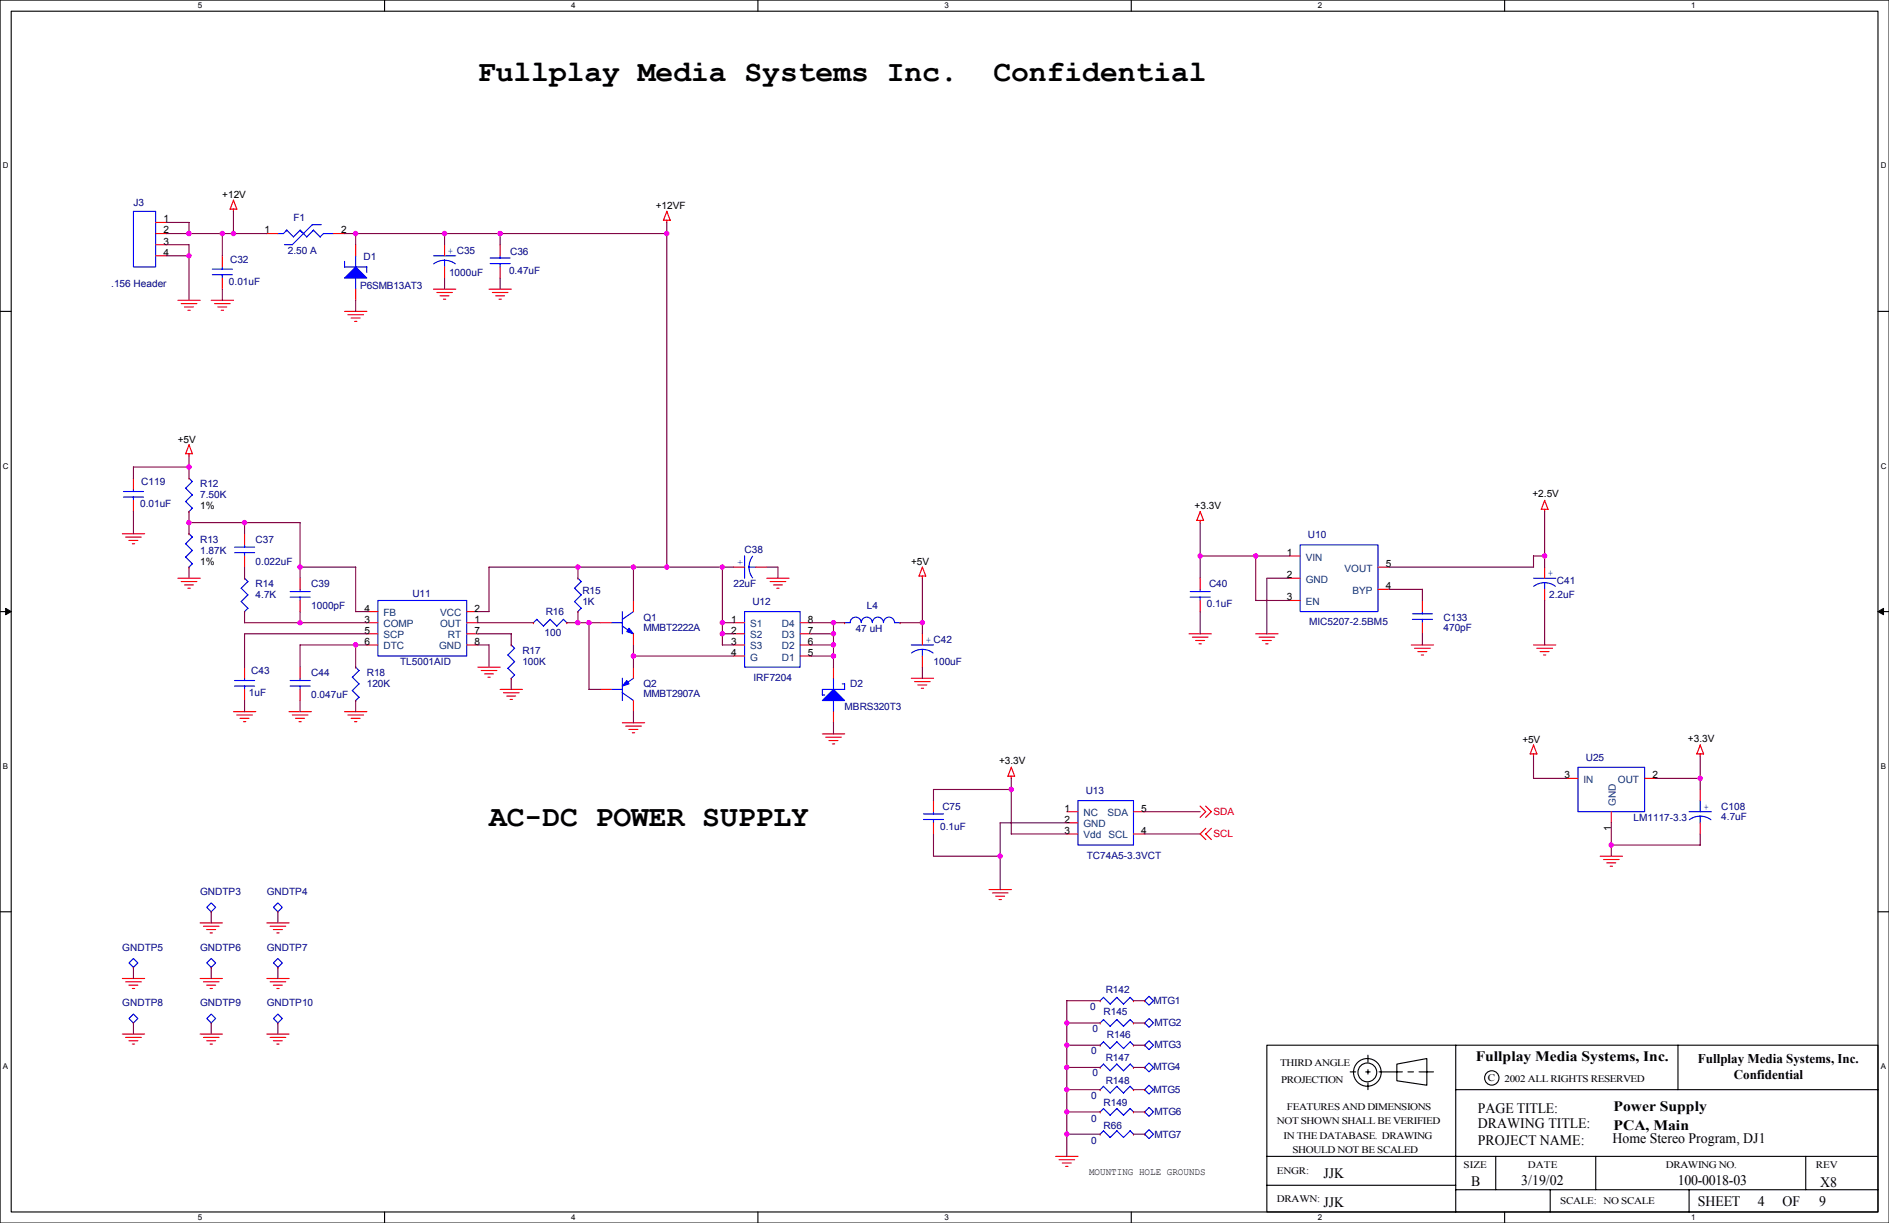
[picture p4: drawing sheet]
<svg xmlns="http://www.w3.org/2000/svg" width="432mm" height="279mm" viewBox="0 0 432 279" stroke-linecap="round" stroke-linejoin="round" font-family="sans-serif">
<path d="M0 0h431.8v279.4h-431.8zM2.6 2.6h426.7v274.3h-426.7z" fill="none" stroke="#000" stroke-width=".25"/>
<g fill="#fff">
<path d="M45.2 .3h1v2h-1z"/>
<path d="M45.2 277.1h1v2.1h-1z"/>
</g>
<path d="M87.9 0v2.6M87.9 276.9v2.5" fill="none" stroke="#000" stroke-width=".25"/>
<g fill="#fff">
<path d="M130.6 .3h1v2h-1z"/>
<path d="M130.6 277.1h1v2.1h-1z"/>
</g>
<path d="M173.2 0v2.6M173.2 276.9v2.5" fill="none" stroke="#000" stroke-width=".25"/>
<g fill="#fff">
<path d="M215.9 .3h1v2h-1z"/>
<path d="M215.9 277.1h1v2.1h-1z"/>
</g>
<path d="M258.6 0v2.6M258.6 276.9v2.5" fill="none" stroke="#000" stroke-width=".25"/>
<g fill="#fff">
<path d="M301.3 .3h1v2h-1z"/>
<path d="M301.3 277.1h1v2.1h-1z"/>
</g>
<path d="M343.9 0v2.6M343.9 276.9v2.5" fill="none" stroke="#000" stroke-width=".25"/>
<g fill="#fff">
<path d="M386.6 .3h1v2h-1z"/>
<path d="M386.6 277.1h1v2.1h-1z"/>
<path d="M.7 36.9h1.2v2h-1.2z"/>
<path d="M429.9 36.9h1.3v2h-1.3z"/>
<path d="M.7 105.4h1.2v2.1h-1.2z"/>
<path d="M429.9 105.4h1.3v2.1h-1.3z"/>
</g>
<path d="M0 71.1h2.6M429.3 71.1h2.5" fill="none" stroke="#000" stroke-width=".25"/>
<g fill="#fff">
<path d="M.7 174h1.2v2h-1.2z"/>
<path d="M429.9 174h1.2v2h-1.2z"/>
</g>
<path d="M0 139.7h2.6M429.3 139.7h2.5" fill="none" stroke="#000" stroke-width=".25"/>
<path d="M1.3 139l1.3 .7-1.3 .7zM429.3 139.7l1.3-.7v1.4z" fill="#000" stroke="#000" stroke-width=".23"/>
<g fill="#fff">
<path d="M.7 242.6h1.2v2h-1.2z"/>
<path d="M429.9 242.6h1.2v2h-1.2z"/>
</g>
<g fill="none" stroke="#000" stroke-width=".25">
<path d="M0 208.3h2.6M429.3 208.3h2.5M332.8 238.8h96.5v38.1h-96.5zM332.8 238.8h-43.2v38.1h43.2M383.6 238.8v10.1M308.6 244.9h1.3M312.2 244.9h1M312.7 241.1v1.5M312.7 244.4v1M312.7 247.4v1.5M315.2 244.9h5.4M319.3 243.1l6.9-1.3v6.1l-6.9-1z"/>
<path d="M321.8 244.9h1.3M324.4 244.9h3.3M332.8 248.9h96.5M289.6 264.2h139.4M289.6 270.8h43.2M332.8 271.8h96.5M341.9 264.2v7.6M354.4 271.8v5.1M364.8 264.2v7.6M386.1 271.8v5.1M412.8 264.2v7.6"/>
<circle cx="312.6" cy="245" r="3.2"/>
<circle cx="312.6" cy="245" r="2.15"/>
<circle cx="341" cy="246.3" r="1.64"/>
</g>
<g fill="none" stroke="#f00" stroke-width=".25">
<path d="M35.6 50.8h2.5M35.6 53.4h2.5M35.6 55.9h2.5M35.6 58.4h2.5M50.8 58.4v2.6M53.4 45.7l.7 2.1h-1.5zM53.4 47.8v.5M61 53.4h2.5M76.2 53.4h2.6M81.3 55.9v2.5M101.6 55.9v2.5M114.3 55.9v2.5"/>
<path d="M151.6 50.3h1.6M152.4 50.3v.5M152.4 48.3l.8 2M152.4 48.3l-.7 2M40.7 68.6h5.1M41.4 69.4h3.6M42.2 70.1h2M42.9 70.9h.6M48.3 68.6h5.1M49 69.4h3.6M49.8 70.1h2M50.6 70.9h.5"/>
<path d="M50.8 63.5v2.6M78.8 71.1h5.1M79.5 71.9h3.6M80.3 72.7h2M81 73.4h.6M81.3 66.1v2.5M99.1 66.1h5.1M99.8 66.8h3.6M100.6 67.6h2M101.4 68.3h.5M101.6 61v2.5M111.8 66.1h5.1"/>
<path d="M112.5 66.8h3.6M113.3 67.6h2M114.1 68.3h.5M114.3 61v2.5M30.5 109.2v2.6M30.5 114.3v2.6M42.4 103.7h1.6M42.4 103.7l.8-2.1 .8 2.1M43.2 109.2h.1M43.2 116.9h.1M43.2 103.7v.5M274.3 118.9v.5"/>
<path d="M275.1 118.9h-1.5l.7-2 .8 2M353.1 114.3l.8 2.1h-1.6zM353.1 116.4v.5M28 121.9h5.1M28.7 122.7h3.6M29.5 123.5h2M30.2 124.2h.6M40.7 132.1h5.1M41.4 132.9h3.6M42.2 133.6h2M42.9 134.4h.6M43.2 121.9h.1"/>
<path d="M43.2 129.6h.1M55.9 132.1h.1M55.9 139.7h.1M55.9 121.9v2.6M55.9 127v2.6M68.6 132.1v2.5M68.6 137.2v2.5M83.8 139.7h2.6M106.7 139.7h2.5M132.1 132.1h.1M132.1 139.7h.1M144.8 137.2v2.5"/>
<path d="M167.7 129.6h2.5M172.7 129.6h2.6M175.3 132.1h5.1M176 132.9h3.6M176.8 133.6h2M177.6 134.4h.5M210.8 131.6v.5M210.9 129.5l-.8 2.1h1.5l-.8-2M274.3 132.1v2.5M274.3 137.2v2.5M294.7 132.1h2.5M294.7 137.2h2.5"/>
<path d="M294.7 127h2.5M315 129.6h2.5M315 134.6h2.5M325.1 137.2v2.5M353.1 129.6v2.5M353.1 134.6v2.6M55.9 152.4v2.6M55.9 157.5v2.5M68.6 152.4v2.6M68.6 157.5v2.5M81.3 152.4h.1M83.8 144.8h2.6"/>
<path d="M83.8 147.3h2.6M83.8 142.3h2.6M106.7 144.8h2.5M106.7 147.3h2.5M106.7 142.3h2.5M109.2 152.4h5.1M110 153.2h3.6M110.7 153.9h2.1M111.5 154.7h.6M114.3 157.5h5.1M115.1 158.3h3.6M115.8 159h2.1"/>
<path d="M116.6 159.8h.5M116.9 147.3h.1M116.9 155h.1M121.9 142.3h.1M129.6 142.3h.1M137.2 157.5h2.5M137.2 142.3h2.5M144.8 144.8v2.5M144.8 152.4v2.6M167.7 144.8h2.5M167.7 147.3h2.5M167.7 142.3h2.5"/>
<path d="M167.7 149.9h2.5M182.9 144.8h2.5M182.9 147.3h2.5M182.9 142.3h2.5M182.9 149.9h2.5M190.5 152.4v2.6M193.1 142.3h.1M205.8 142.3h.1M208.3 155h5.1M209.1 155.7h3.5M209.8 156.5h2.1M210.6 157.2h.5"/>
<path d="M210.8 144.8v2.5M210.8 149.9v2.5M271.8 144.8h5.1M272.6 145.6h3.5M273.3 146.3h2.1M274.1 147.1h.5M287 144.8h5.1M287.8 145.6h3.6M288.5 146.3h2.1M289.3 147.1h.6M322.6 147.3h5.1M323.4 148.1h3.5"/>
<path d="M324.1 148.9h2.1M324.9 149.6h.5M325.1 142.3v2.5M350.5 147.3h5.1M351.3 148.1h3.6M352 148.9h2.1M352.8 149.6h.6M53.4 162.6h5.1M54.1 163.3h3.6M54.9 164.1h2M55.6 164.9h.6M66.1 162.6h5.1"/>
<path d="M66.8 163.3h3.6M67.6 164.1h2M68.3 164.9h.6M78.8 162.6h5.1M79.5 163.3h3.6M80.3 164.1h2M81 164.9h.6M81.3 160h.1M142.3 165.1h5.1M143 165.9h3.6M143.8 166.6h2M144.5 167.4h.6"/>
<path d="M144.8 160v2.6M188 167.7h5.1M188.7 168.4h3.6M189.5 169.2h2M190.3 169.9h.5M190.5 162.6v2.5M230.4 177.3h1.5M230.4 177.3l.8-2 .7 2M231.2 177.3v.5M349.8 172.2h1.5M349.8 172.2l.8-2 .7 2.1M350.5 172.2v.6"/>
<path d="M358.2 177.8h2.5M375.9 177.8h2.6M388.6 170.2l.8 2h-1.5zM388.6 172.2v.6M213.4 182.9v2.5M213.4 188v2.5M243.9 185.4h2.5M243.9 188h2.5M243.9 190.5h2.5M259.1 185.4h2.5M259.1 190.5h2.5M274.3 184.1l1.3 1.3-1.3 1.3"/>
<path d="M275.6 184.1l1.3 1.3-1.3 1.3M275.6 189.2l-1.3 1.3 1.3 1.3M276.9 189.2l-1.3 1.3 1.3 1.3M365.8 195.6h5.1M366.5 196.4h3.6M367.3 197.1h2M368.1 197.9h.5M368.3 185.4v2.6M388.6 180.4v2.5M388.6 188v2.5M45.7 210.8h5.1M46.5 211.6h3.6"/>
<path d="M47.2 212.4h2.1M48 213.1h.6M48.3 208.3h.1M61 210.8h5.1M61.7 211.6h3.6M62.5 212.4h2M63.3 213.1h.5M63.5 208.3h.1M226.1 203.2h5.1M226.8 204h3.6M227.6 204.7h2M228.4 205.5h.5"/>
<path d="M28 223.5h5.1M28 236.2h5.1M28.7 224.3h3.6M28.7 237h3.6M29.5 225.1h2M29.5 237.8h2M30.2 225.8h.6M30.2 238.5h.6M30.5 233.7h.1M30.5 221h.1M45.7 223.5h5.1M45.7 236.2h5.1"/>
<path d="M46.5 224.3h3.6M46.5 237h3.6M47.2 225.1h2.1M47.2 237.8h2.1M48 225.8h.6M48 238.5h.6M48.3 233.7h.1M48.3 221h.1M61 223.5h5.1M61 236.2h5.1M61.7 224.3h3.6M61.7 237h3.6"/>
<path d="M62.5 225.1h2M62.5 237.8h2M63.3 225.8h.5M63.3 238.5h.5M63.5 233.7h.1M63.5 221h.1M251.5 228.6h.1M251.5 233.7h.1M251.5 238.8h.1M259.1 228.6h.1M259.1 233.7h.1M259.1 238.8h.1"/>
<path d="M261.6 238.8h.1M261.6 228.6h.1M261.6 233.7h.1M251.5 254h.1M251.5 243.9h.1M251.5 259.1h.1M251.5 248.9h.1M259.1 254h.1M259.1 243.9h.1M259.1 259.1h.1M259.1 248.9h.1M261.6 243.9h.1"/>
<path d="M261.6 248.9h.1M261.6 254h.1M261.6 259.1h.1M241.3 264.2h5.1M242.1 264.9h3.6M242.8 265.7h2.1M243.6 266.5h.5"/>
</g>
<g fill="none" stroke="#00f" stroke-width=".25">
<path d="M30.5 48.3h5.1v12.7h-5.1zM68.6 52.6l1.5 1.5 1.6-1.5 1.5 1.5M68.6 52.6l-1.5 1.5-1.5-1.5-.8 .8h-1.3M71.4 51.3h2M71.4 51.3l-4.6 4.6h-1.8M73.9 53.4h2.3M74 53.3l-.8 .8M78.8 59.7v1.3h5.1l-.1 1.3M81.3 58.4v2.6M99.1 58.4h5.1M101.6 59.5v1.5M112 58.9h4.6"/>
<path d="M114.3 58.4v.6M48.5 62.8h4.6M48.5 61.5h4.6M50.8 61v.5M50.8 62.7v.8M81.3 63.5v2.6M99.1 60.3l1.5-.7 1-.1 1.6 .3 .9 .5M112 60.2h4.6M114.3 60.2v.8M28.2 113.6h4.6M28.2 112.3h4.6M30.5 111.8v.5"/>
<path d="M30.5 113.5v.8M42.4 111.5l1.6 1.6M42.4 114.6l1.6 1.5M43.2 109.2l.8 .8M44 110l-1.6 1.5M44 113.1l-1.6 1.5M44 116.1l-.8 .8M42.4 124.2l1.6 1.6M42.4 127.3l1.6 1.5M43.2 121.9l.8 .8M44 122.7l-1.6 1.5M44 125.8l-1.6 1.5"/>
<path d="M44 128.8l-.8 .8M53.6 126.3h4.6M53.6 125h4.6M55.9 124.5v.5M55.9 126.2v.8M55.9 132.1l.8 .8-1.6 1.5 1.6 1.5M56.7 135.9l-1.6 1.6 1.6 1.5-.8 .7M66.3 136.4h4.6M66.3 135.1h4.6M68.6 134.6v.6M68.6 136.4v.8M86.4 137.2h20.3v12.7h-20.3z"/>
<path d="M132.1 132.1l.8 .8-1.6 1.5 1.6 1.5M132.9 135.9l-1.6 1.6 1.6 1.5-.8 .7M142.3 139.7v5.1M144.8 139.7l-2.6 1.8M170.2 127v5.1M170.2 139.7h12.7v12.7h-12.7zM171.2 129.6h1.6M172 127.1l-.6 1.4-.2 1 .3 1.6 .5 .9M272.1 136.4h4.5M272.1 135.1h4.5M274.3 134.6v.6M274.3 136.4v.8"/>
<path d="M297.2 124.5h17.8v15.2h-17.8zM325.1 139.7v.6M350.5 132.1h5.1M350.6 133.9l1.4-.6 1.1-.2 1.5 .3 .9 .5M353.1 133.1v1.6M53.6 156.7h4.6M53.6 155.5h4.6M55.9 155v.5M55.9 156.7v.8M66.3 156.7h4.6M66.3 155.5h4.6M68.6 155v.5"/>
<path d="M68.6 156.7v.8M80.5 154.7l1.6 1.6-1.6 1.5 1.6 1.5M81.3 152.4l.8 .8-1.6 1.5M82.1 159.3l-.8 .8M116.1 149.6l1.5 1.6M116.1 152.7l1.5 1.5M116.9 147.3l.7 .8M117.6 148.1l-1.5 1.5M117.6 151.2l-1.5 1.5M117.6 154.2l-.8 .8M122.7 141.5l-.8 .8M125.8 141.5l1.5 1.5"/>
<path d="M125.8 141.5l-1.6 1.5-1.5-1.5M129.6 142.3l-.8-.8-1.5 1.5M139.7 142.3h2.6M139.7 157.5h2.6M142.2 158.2l2.6 1.8M142.3 143l2.5 1.8M142.3 154.9v5.1M144.8 154.9l-2.5 1.8M188 158.8h.5M190.5 154.9v2.6M192.5 156.2h.6M193.1 142.3l1.2-.1a1.27 1.27 0 0 1 1.3-1.2 1.27 1.27 0 0 1 1.3 1.2 1.27 1.27 0 0 1 1.2-1.2 1.27 1.27 0 0 1 1.3 1.2 1.27 1.27 0 0 1 1.3-1.2 1.27 1.27 0 0 1 1.3 1.2 1.27 1.27 0 0 1 1.2-1.2 1.27 1.27 0 0 1 1.3 1.2l1.3 .1"/>
<path d="M193.1 156.2v1.3M193.1 157.5h-5.1v1.3M208.3 147.3h5.1M208.3 149.2l1.5-.7 1-.1 1.6 .3 .9 .5M210.8 148.4v1.5M322.9 141.5h4.5M322.9 140.2h4.5M325.1 141.5v.8M190.5 160v2.6M360.7 175.3h15.2v10.1h-15.2zM211.1 187.2h4.6M211.1 185.9h4.6"/>
<path d="M213.4 185.4v.6M213.4 187.2v.8M246.4 182.9h12.7v10.2h-12.7zM386.1 185.4h5.1M386.1 187.3l1.5-.7 1-.1 1.6 .3 .9 .5M388.6 182.9v2.6M388.6 186.5v1.5M30.5 219l1 1-1 1-1-1zM47.3 207.3l1-1 1 1-1 1zM47.3 220l1-1 1 1-1 1zM62.5 207.3l1-1 1 1-1 1zM62.5 220l1-1 1 1-1 1z"/>
<path d="M30.5 231.7l1 1-1 1-1-1zM47.3 232.7l1-1 1 1-1 1zM62.5 232.7l1-1 1 1-1 1zM255.3 227.9l1.5 1.5 1.6-1.6 .7 .8M255.3 232.9l1.5 1.6 1.6-1.6 .7 .8M255.3 238l1.5 1.6 1.6-1.6 .7 .8M255.3 227.8l-1.5 1.6-1.5-1.6-.8 .8M255.3 232.9l-1.5 1.6-1.5-1.6-.8 .8M255.3 238l-1.5 1.6-1.5-1.6-.8 .8M261.6 238.8l1.1-1 1 1-1 1zM261.6 228.6l1.1-1 1 1-1 1zM261.6 233.7l1.1-1 1 1-1 1z"/>
<path d="M252.2 253.3l1.6 1.5M252.2 258.3l1.6 1.6M252.3 253.2l-.8 .8M252.3 258.3l-.8 .8M252.3 248.2l-.8 .7M255.3 253.3l1.5 1.5M255.3 243.1l1.5 1.5 1.6-1.5 .7 .8M255.3 258.3l1.5 1.6M255.3 253.2l-1.5 1.6M255.3 243.1l-1.5 1.5-1.5-1.5-.8 .8M255.3 258.3l-1.5 1.6M255.3 248.2l-1.5 1.5-1.6-1.5"/>
<path d="M258.3 253.3l.8 .7M258.3 258.3l.8 .8M258.3 248.2l.8 .8M258.4 253.2l-1.6 1.6M258.4 258.3l-1.6 1.6M258.4 248.2l-1.6 1.5-1.5-1.5M261.6 243.9l1.1-1.1 1 1.1-1 1zM261.6 248.9l1.1-1 1 1-1 1.1zM261.6 254l1.1-1 1 1-1 1zM261.6 259.1l1.1-1 1 1-1 1z"/>
</g>
<g fill="#00f" stroke="#00f" stroke-width=".25">
<path d="M143.8 143.5l1 1.3-1.5-.5z" fill-rule="evenodd"/>
<path d="M190.5 157.5l2.6 2.5h-5.1z" fill-rule="evenodd"/>
<path d="M78.8 63.5l2.5-2.5 2.5 2.5z" fill-rule="evenodd"/>
<path d="M143.3 155.5l.5 .7-1.5 .5z" fill-rule="evenodd"/>
</g>
<g fill="none" stroke="#800040" stroke-width=".25">
<path d="M38.1 50.8h5.1v2.6M38.1 55.9h5.1v12.7M38.1 53.4h22.9M38.1 58.4h5.1M50.8 53.3v5.1M53.4 48.3v5.1M78.7 53.4h73.7M81.3 53.3v2.6M101.6 53.3v2.6M114.3 53.3v2.6M152.4 50.8v78.8M50.8 66v2.6"/>
<path d="M81.3 68.6v2.5M101.6 63.5v2.6M114.3 63.5v2.6M30.5 116.8v5.1M43.2 104.2v5.1M43.2 116.9v5.1M43.2 119.4h25.4M43.2 106.7h-12.7v2.5M55.9 119.4v2.6M68.6 119.4v12.7M274.3 119.4v12.7M353.1 116.9v12.7"/>
<path d="M43.2 129.6v2.5M55.9 129.6v2.5M55.9 139.7v2.6M68.6 139.7v2.6M68.6 129.6h12.7v10.1h2.6M132.1 129.6v2.5M132.1 139.7v2.6M144.8 129.6v7.6M165.1 129.6v17.8M167.7 129.6h-55.9v10.1h-2.6M175.3 129.6h2.5v2.5M210.8 132.1v12.7"/>
<path d="M274.3 127h20.4M274.3 139.7v5.1M287 127v10.2h7.7M294.7 132.1h-5.1v12.7M317.5 134.6h7.6v2.6M350.5 127l.1 2.6h-33.1M350.5 127h2.6M353.1 137.2v10.2M55.9 142.3h28M81.3 147.3v5.1M83.9 147.3h-15.3v5.1M83.9 144.8h-28v7.6"/>
<path d="M109.2 144.8h7.7v2.6M109.2 147.3h2.6v5.1M109.2 142.3h12.8M116.9 155v2.5M129.6 142.3h7.6M134.6 142.3v15.2h2.6M144.8 147.3v5.1M144.8 149.9h22.9M165.1 147.3h2.6M165.1 142.3h2.6M165.1 144.8h2.6M185.4 147.3h5.1"/>
<path d="M185.4 142.3h7.7M185.4 149.9h5.1M185.4 144.8h5.1M190.5 142.3v10.1M205.8 142.3h5.1M210.8 152.4v2.6M325.1 144.8v2.6M55.9 160v2.6M68.6 160v2.6M81.3 160v2.6M144.8 162.6v2.5M190.5 165.1v2.6"/>
<path d="M231.2 177.8l-.1 12.7h12.8M350.5 172.7v5.1h7.7M378.5 177.8h10.2M388.6 172.7v7.7M213.4 190.5v5.1h15.2M228.6 188h15.3M228.6 188v15.2M231.2 180.4l-17.8-.1v2.6M261.6 190.5h12.7M261.6 185.4h12.7M368.3 193.1h20.3M368.3 188v7.6"/>
<path d="M388.6 190.5v2.6M48.3 208.3v2.6M63.5 208.3v2.6M30.5 221v2.6M30.5 233.7v2.6M48.3 221v2.6M48.3 233.7v2.6M63.5 221v2.6M63.5 233.7v2.6M243.9 238.8h7.6M243.9 233.7h7.6M251.5 228.6h-7.6v35.6"/>
<path d="M259.1 238.8h2.6M259.1 233.7h2.6M259.1 228.6h2.6M243.9 248.9h7.6M243.9 254h7.6M243.9 243.9h7.6M243.9 259.1h7.6M259.1 248.9h2.6M259.1 254h2.6M259.1 243.9h2.6M259.1 259.1h2.6"/>
</g>
<g fill="#f0f" stroke="#f0f" stroke-width=".25">
<circle cx="144.8" cy="149.9" r=".5"/>
<circle cx="43.2" cy="106.7" r=".5"/>
<circle cx="210.8" cy="142.2" r=".5"/>
<circle cx="190.5" cy="144.8" r=".5"/>
<circle cx="132.1" cy="142.2" r=".5"/>
<circle cx="144.8" cy="129.5" r=".5"/>
<circle cx="190.5" cy="142.2" r=".5"/>
<circle cx="114.3" cy="53.3" r=".5"/>
<circle cx="101.6" cy="53.3" r=".5"/>
<circle cx="68.6" cy="129.5" r=".5"/>
<circle cx="81.3" cy="147.3" r=".5"/>
<circle cx="132.1" cy="129.5" r=".5"/>
<circle cx="43.2" cy="119.4" r=".5"/>
<circle cx="55.9" cy="119.4" r=".5"/>
<circle cx="81.3" cy="53.3" r=".5"/>
<circle cx="165.1" cy="142.2" r=".5"/>
<circle cx="165.1" cy="144.8" r=".5"/>
<circle cx="190.5" cy="147.3" r=".5"/>
<circle cx="190.5" cy="149.9" r=".5"/>
<circle cx="134.6" cy="142.2" r=".5"/>
<circle cx="68.6" cy="142.2" r=".5"/>
<circle cx="353.1" cy="127" r=".5"/>
<circle cx="274.3" cy="127" r=".5"/>
<circle cx="287" cy="127" r=".5"/>
<circle cx="43.2" cy="53.3" r=".5"/>
<circle cx="152.4" cy="53.3" r=".5"/>
<circle cx="152.4" cy="129.5" r=".5"/>
<circle cx="165.1" cy="129.5" r=".5"/>
<circle cx="388.6" cy="177.8" r=".5"/>
<circle cx="50.8" cy="53.3" r=".5"/>
<circle cx="53.3" cy="53.3" r=".5"/>
<circle cx="231.1" cy="180.3" r=".5"/>
<circle cx="228.6" cy="195.6" r=".5"/>
<circle cx="243.8" cy="248.9" r=".5"/>
<circle cx="243.8" cy="243.8" r=".5"/>
<circle cx="43.2" cy="58.4" r=".5"/>
<circle cx="243.8" cy="238.8" r=".5"/>
<circle cx="243.8" cy="233.7" r=".5"/>
<circle cx="368.3" cy="193" r=".5"/>
<circle cx="243.8" cy="254" r=".5"/>
<circle cx="243.8" cy="259.1" r=".5"/>
</g>
<g font-size="6.9">
<text x="109.2" y="18.4">Fullplay Media Systems Inc.</text>
<text x="227.1" y="18.4">Confidential</text>
<text x="111.8" y="188.6">AC-DC POWER SUPPLY</text>
</g>
<g font-size="3.3">
<text x="337.3" y="242.3">Fullplay Media Systems, Inc.</text>
<text x="337.8" y="257.7">DRAWING TITLE:</text>
<text x="337.8" y="254.2">PAGE TITLE:</text>
<text x="368.8" y="253.7">Power Supply</text>
<text x="337.8" y="261.6">PROJECT NAME:</text>
<text x="368.6" y="261">Home Stereo Program, DJ1</text>
<text x="368.8" y="258.1">PCA, Main</text>
<text x="302.5" y="269.2">JJK</text>
<text x="302.5" y="275.8">JJK</text>
<text x="336.3" y="271">B</text>
<text x="347.7" y="270.7">3/19/02</text>
<text x="383.6" y="270.7">100-0018-03</text>
<text x="388.1" y="275.5">SHEET</text>
<text x="401.8" y="275.5">4</text>
<text x="407.4" y="275.5">OF</text>
<text x="415.8" y="275.5">9</text>
<text x="416.1" y="271.2">X8</text>
</g>
<g font-size="3">
<text x="388.1" y="242.8">Fullplay Media Systems, Inc.</text>
<text x="396.3" y="246.5">Confidential</text>
</g>
<g font-size="2.3" fill="#000080">
<text x="30.5" y="47">J3</text>
<text x="67.1" y="50.6">F1</text>
<text x="52.6" y="60">C32</text>
<text x="65.8" y="58">2.50 A</text>
<text x="83.1" y="59.5">D1</text>
<text x="116.6" y="58.2">C36</text>
<text x="25.4" y="65.6">.156 Header</text>
<text x="52.3" y="65.1">0.01uF</text>
<text x="102.6" y="63">1000uF</text>
<text x="116.4" y="62.5">0.47uF</text>
<text x="82.3" y="66.1">P6SMB13AT3</text>
<text x="32.3" y="110.8">C119</text>
<text x="45.7" y="111.3">R12</text>
<text x="45.7" y="113.8">7.50K</text>
<text x="32" y="115.9">0.01uF</text>
<text x="45.7" y="124">R13</text>
<text x="58.4" y="124">C37</text>
<text x="299" y="123">U10</text>
<text x="45.7" y="126.5">1.87K</text>
<text x="58.4" y="129.1">0.022uF</text>
<text x="170.2" y="126.3">C38</text>
<text x="58.4" y="134.2">R14</text>
<text x="58.4" y="136.7">4.7K</text>
<text x="71.1" y="134.2">C39</text>
<text x="94.3" y="136.4">U11</text>
<text x="133.1" y="135.7">R15</text>
<text x="167.7" y="134.2">22uF</text>
<text x="276.4" y="134.2">C40</text>
<text x="354.1" y="136.7">2.2uF</text>
<text x="355.9" y="133.4">C41</text>
<text x="71.1" y="139.2">1000pF</text>
<text x="124.7" y="140.5">R16</text>
<text x="133.1" y="138.2">1K</text>
<text x="147.1" y="141.8">Q1</text>
<text x="172" y="138.2">U12</text>
<text x="198.1" y="139.2">L4</text>
<text x="275.9" y="138.7">0.1uF</text>
<text x="299.2" y="142.8">MIC5207-2.5BM5</text>
<text x="330" y="141.8">C133</text>
<text x="119.4" y="149.4">R17</text>
<text x="124.5" y="145.3">100</text>
<text x="147.1" y="144.1">MMBT2222A</text>
<text x="195.6" y="144.3">47 uH</text>
<text x="330" y="144.1">470pF</text>
<text x="57.4" y="154">C43</text>
<text x="71.1" y="154.5">C44</text>
<text x="83.8" y="154.5">R18</text>
<text x="91.5" y="151.9">TL5001AID</text>
<text x="119.4" y="151.9">100K</text>
<text x="172.2" y="155.5">IRF7204</text>
<text x="213.4" y="151.9">100uF</text>
<text x="56.9" y="159">1uF</text>
<text x="71.1" y="159.6">0.047uF</text>
<text x="83.8" y="157">120K</text>
<text x="147.1" y="157">Q2</text>
<text x="147.1" y="159.3">MMBT2907A</text>
<text x="194.3" y="157">D2</text>
<text x="193.1" y="162.1">MBRS320T3</text>
<text x="362.5" y="173.8">U25</text>
<text x="215.4" y="185">C75</text>
<text x="248.2" y="181.4">U13</text>
<text x="393.5" y="185">C108</text>
<text x="214.9" y="189.5">0.1uF</text>
<text x="373.4" y="187.5">LM1117-3.3</text>
<text x="393.5" y="187.2">4.7uF</text>
<text x="248.4" y="196.1">TC74A5-3.3VCT</text>
<text x="45.7" y="204.5">GNDTP3</text>
<text x="61" y="204.5">GNDTP4</text>
<text x="28" y="217.2">GNDTP5</text>
<text x="45.7" y="217.2">GNDTP6</text>
<text x="61" y="217.2">GNDTP7</text>
<text x="252.8" y="226.9">R142</text>
<text x="28" y="229.9">GNDTP8</text>
<text x="45.7" y="229.9">GNDTP9</text>
<text x="61" y="229.9">GNDTP10</text>
<text x="249.2" y="230.7">0</text>
<text x="252.2" y="231.9">R145</text>
<text x="263.7" y="229.4">MTG1</text>
<text x="249.7" y="235.8">0</text>
<text x="253" y="237">R146</text>
<text x="263.9" y="239.3">MTG3</text>
<text x="263.9" y="234.5">MTG2</text>
<text x="249.4" y="240.8">0</text>
<text x="249.7" y="245.9">0</text>
<text x="252.8" y="242.4">R147</text>
<text x="263.7" y="244.4">MTG4</text>
<text x="249.4" y="251">0</text>
<text x="252.8" y="247.7">R148</text>
<text x="263.7" y="249.7">MTG5</text>
<text x="249.4" y="256.3">0</text>
<text x="252.2" y="252.8">R149</text>
<text x="252.2" y="257.9">R66</text>
<text x="263.9" y="254.8">MTG6</text>
<text x="249.4" y="261.4">0</text>
<text x="263.9" y="259.9">MTG7</text>
</g>
<g font-size="2.3">
<text x="50.8" y="45.3">+12V</text>
<text x="149.9" y="47.8">+12VF</text>
<text x="37.4" y="50.8">1</text>
<text x="37.4" y="53.3">2</text>
<text x="60.5" y="53.3">1</text>
<text x="78" y="53.3">2</text>
<text x="37.4" y="55.9">3</text>
<text x="37.4" y="58.4">4</text>
<text x="40.7" y="101.1">+5V</text>
<text x="350.3" y="113.6">+2.5V</text>
<text x="45.7" y="116.4">1%</text>
<text x="273.1" y="116.4">+3.3V</text>
<text x="45.7" y="129.1">1%</text>
<text x="208.3" y="129.1">+5V</text>
<text x="294.2" y="127">1</text>
<text x="316.8" y="129.5">5</text>
<text x="294.2" y="137.2">3</text>
<text x="294.2" y="132.1">2</text>
<text x="316.8" y="134.6">4</text>
<text x="83.3" y="142.2">3</text>
<text x="83.3" y="139.7">4</text>
<text x="108.5" y="142.2">1</text>
<text x="108.5" y="139.7">2</text>
<text x="167.2" y="142.2">1</text>
<text x="184.7" y="142.2">8</text>
<text x="83.3" y="144.8">5</text>
<text x="83.3" y="147.3">6</text>
<text x="108.5" y="144.8">7</text>
<text x="108.5" y="147.3">8</text>
<text x="167.2" y="144.8">2</text>
<text x="167.2" y="147.3">3</text>
<text x="167.2" y="149.9">4</text>
<text x="184.7" y="149.9">5</text>
<text x="184.7" y="147.3">6</text>
<text x="184.7" y="144.8">7</text>
<text x="348" y="169.7">+5V</text>
<text x="385.8" y="169.5">+3.3V</text>
<text x="228.4" y="174.5">+3.3V</text>
<text x="357.7" y="177.8">3</text>
<text x="377.7" y="177.8">2</text>
<text x="243.4" y="185.4">1</text>
<text x="260.9" y="185.4">5</text>
<text x="243.4" y="188">2</text>
<text x="243.4" y="190.5">3</text>
<text x="260.9" y="190.5">4</text>
<text x="368.3" y="189.9" transform="rotate(-90 368.3 189.9)">1</text>
<text x="292.6" y="243.6">THIRD ANGLE</text>
<text x="292.9" y="247.4">PROJECTION</text>
<text x="340.1" y="246.9">C</text>
<text x="343.9" y="247.2">2002 ALL RIGHTS RESERVED</text>
<text x="291.9" y="256.8">NOT SHOWN SHALL BE VERIFIED</text>
<text x="294.2" y="253.5">FEATURES AND DIMENSIONS</text>
<text x="293.4" y="260.1">IN THE DATABASE. DRAWING</text>
<text x="295.4" y="263.4">SHOULD NOT BE SCALED</text>
<text x="248.9" y="268.5">MOUNTING HOLE GROUNDS</text>
<text x="291.9" y="268.3">ENGR:</text>
<text x="334.5" y="266.7">SIZE</text>
<text x="349.3" y="266.7">DATE</text>
<text x="380.8" y="266.7">DRAWING NO.</text>
<text x="415.1" y="266.7">REV</text>
<text x="291.9" y="274.6">DRAWN:</text>
<text x="356.6" y="275.1">SCALE: NO SCALE</text>
</g>
<g font-size="2.3" fill="#00f">
<text x="102.4" y="58">+ C35</text>
<text x="169.9" y="129.1" transform="rotate(-90 169.9 129.1)">+</text>
<text x="353.8" y="131.6">+</text>
<text x="211.6" y="146.9">+ C42</text>
<text x="389.4" y="185">+</text>
</g>
<g font-size="2.3" fill="#004080">
<text x="298.5" y="128.1">VIN</text>
<text x="307.3" y="130.6">VOUT</text>
<text x="298.5" y="133.1">GND</text>
<text x="309.2" y="135.7">BYP</text>
<text x="87.7" y="143.3">COMP</text>
<text x="87.7" y="140.8">FB</text>
<text x="100.6" y="143.3">OUT</text>
<text x="100.6" y="140.8">VCC</text>
<text x="171.5" y="143.3">S1</text>
<text x="178.7" y="143.3">D4</text>
<text x="298.5" y="138.2">EN</text>
<text x="87.7" y="145.8">SCP</text>
<text x="87.7" y="148.4">DTC</text>
<text x="100.4" y="148.4">GND</text>
<text x="102.4" y="145.8">RT</text>
<text x="171.5" y="145.8">S2</text>
<text x="171.5" y="148.4">S3</text>
<text x="178.7" y="148.4">D2</text>
<text x="178.7" y="145.8">D3</text>
<text x="171.5" y="150.9">G</text>
<text x="178.7" y="150.9">D1</text>
<text x="362" y="178.9">IN</text>
<text x="369.8" y="178.9">OUT</text>
<text x="369.4" y="184.2" transform="rotate(-90 369.4 184.2)">GND</text>
<text x="247.7" y="186.5">NC</text>
<text x="247.7" y="189">GND</text>
<text x="247.7" y="191.6">Vdd</text>
<text x="253.1" y="186.5">SDA</text>
<text x="253.4" y="191.6">SCL</text>
</g>
<g font-size="2.3" fill="#f00">
<text x="277.4" y="191.3">SCL</text>
<text x="277.4" y="186.2">SDA</text>
</g>
<g font-size="1.8">
<text x="45.2" y="1.9">5</text>
<text x="130.6" y="1.9">4</text>
<text x="215.9" y="1.9">3</text>
<text x="301.3" y="1.9">2</text>
<text x="386.6" y="1.9">1</text>
<text x=".7" y="38.5">D</text>
<text x="429.9" y="38.5">D</text>
<text x=".7" y="107.1">C</text>
<text x="429.9" y="107.1">C</text>
<text x=".7" y="175.6">B</text>
<text x="429.9" y="175.6">B</text>
<text x=".7" y="244.2">A</text>
<text x="429.9" y="244.2">A</text>
<text x="45.2" y="278.8">5</text>
<text x="130.6" y="278.8">4</text>
<text x="215.9" y="278.8">3</text>
<text x="301.3" y="278.8">2</text>
<text x="386.6" y="278.8">1</text>
</g>
</svg>
